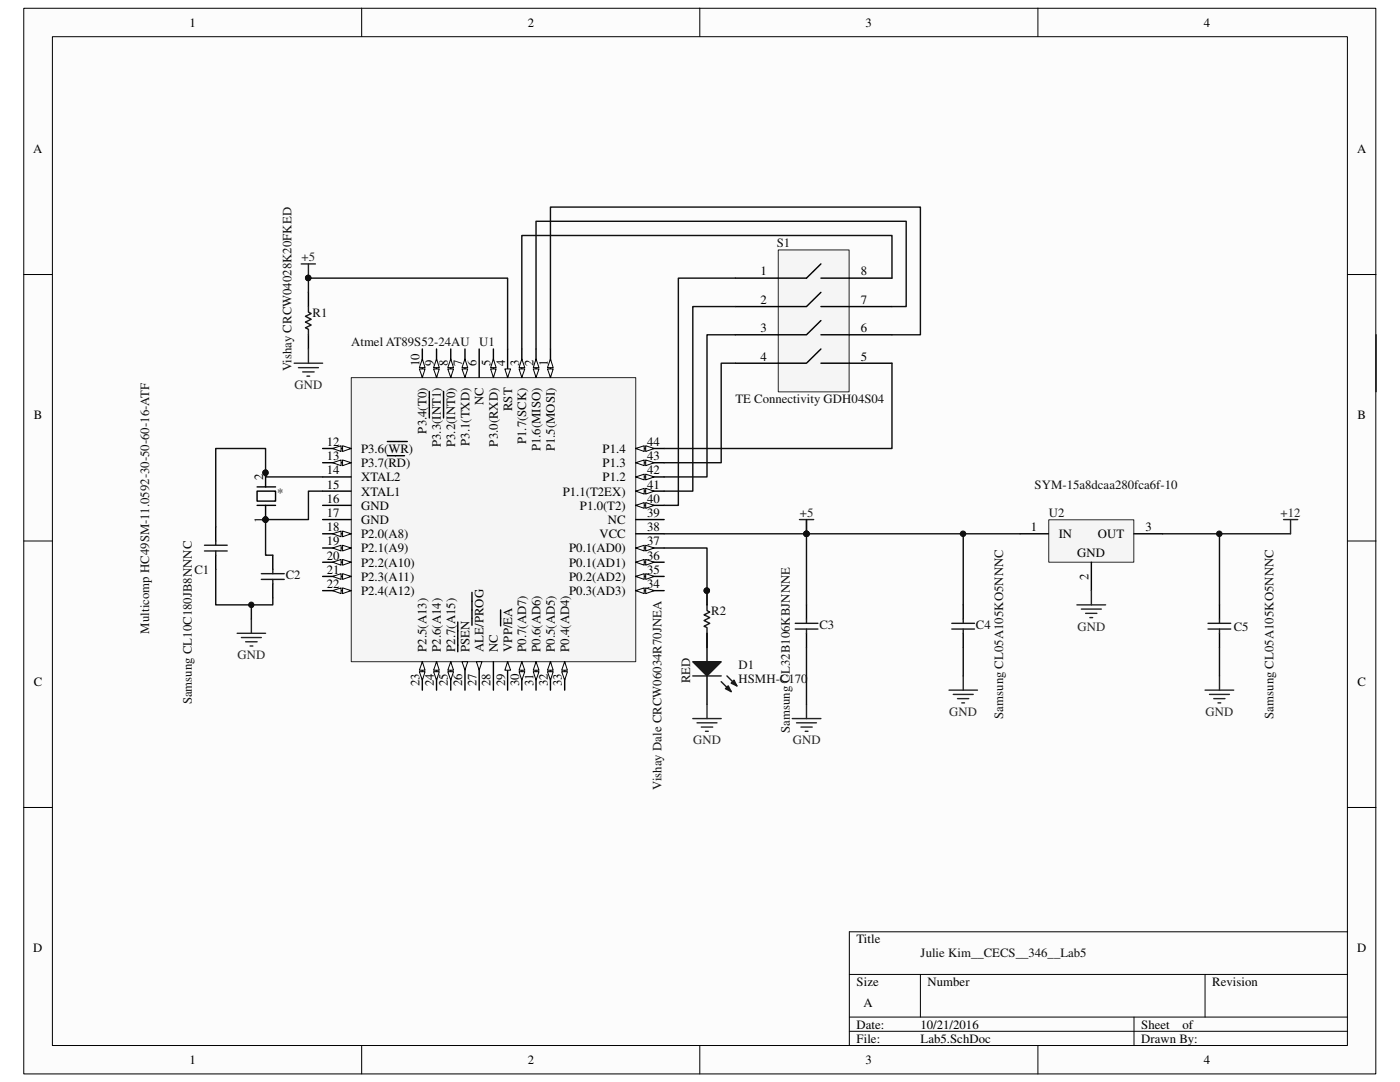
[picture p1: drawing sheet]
<svg xmlns="http://www.w3.org/2000/svg" width="279mm" height="216mm" viewBox="0 0 279 216" stroke-linecap="round" stroke-linejoin="round" font-family="sans-serif">
<path d="M4.8 1.7h269.8v212.6h-269.8z" fill="#fcfcfc"/>
<path d="M4.7 1.7h269.9v212.6h-269.9z" fill="none" stroke="#000" stroke-width=".2"/>
<path d="M10.5 7.4h258.4v201.2h-258.4z" fill="#fcfcfc"/>
<g fill="none" stroke="#000" stroke-width=".2">
<path d="M10.5 7.3h258.4v201.3h-258.4zM72.2 1.6v5.7M139.7 1.6v5.7M207.1 1.6v5.7M4.7 54.8h5.7M268.9 54.8h5.7M4.7 107.9h5.7M268.9 107.9h5.7M4.7 161.1h5.7M268.9 161.1h5.7M169.5 194.4h99.4M183.7 194.4v8.5"/>
<path d="M240.5 194.4v8.5M268.9 185.9h-99.4v22.7M72.2 208.6v5.7M139.7 208.6v5.7M169.5 202.9h99.4M169.5 205.8h99.4M207.1 208.6v5.7M226.3 202.9v5.7"/>
</g>
<path d="M70.1 75.4h56.8v56.6h-56.8z" fill="#f5f5f5"/>
<path d="M70.1 75.4h56.8v56.6h-56.8z" fill="none" stroke="#262626" stroke-width=".2"/>
<path d="M109.9 69.6v5.7" fill="none" stroke="#000" stroke-width=".28"/>
<path d="M109.3 73.6h1.1l-.5 1.7z" fill="#fcfcfc"/>
<path d="M109.3 73.6h1.1l-.5 1.7z" fill="none" stroke="#000" stroke-width=".2"/>
<path d="M109.9 71.6l.5 1.8h-1.1z" fill="#fcfcfc"/>
<path d="M109.9 71.6l.5 1.8h-1.1z" fill="none" stroke="#000" stroke-width=".2"/>
<path d="M107 69.6v5.7" fill="none" stroke="#000" stroke-width=".28"/>
<path d="M106.4 73.6h1.2l-.6 1.7z" fill="#fcfcfc"/>
<path d="M106.4 73.6h1.2l-.6 1.7z" fill="none" stroke="#000" stroke-width=".2"/>
<path d="M107 71.6l.6 1.8h-1.2z" fill="#fcfcfc"/>
<path d="M107 71.6l.6 1.8h-1.2z" fill="none" stroke="#000" stroke-width=".2"/>
<path d="M104.1 69.6v5.7" fill="none" stroke="#000" stroke-width=".28"/>
<path d="M103.6 73.6h1.1l-.6 1.7z" fill="#fcfcfc"/>
<path d="M103.6 73.6h1.1l-.6 1.7z" fill="none" stroke="#000" stroke-width=".2"/>
<path d="M104.1 71.6l.6 1.8h-1.1z" fill="#fcfcfc"/>
<path d="M104.1 71.6l.6 1.8h-1.1z" fill="none" stroke="#000" stroke-width=".2"/>
<path d="M101.3 69.6v5.7" fill="none" stroke="#000" stroke-width=".28"/>
<path d="M100.8 73.6h1.1l-.6 1.7z" fill="#fcfcfc"/>
<path d="M100.8 73.6h1.1l-.6 1.7z" fill="none" stroke="#000" stroke-width=".2"/>
<path d="M98.5 69.6v5.7" fill="none" stroke="#000" stroke-width=".28"/>
<path d="M97.9 73.6h1.1l-.5 1.7z" fill="#fcfcfc"/>
<path d="M97.9 73.6h1.1l-.5 1.7z" fill="none" stroke="#000" stroke-width=".2"/>
<path d="M98.5 71.6l.5 1.8h-1.1z" fill="#fcfcfc"/>
<path d="M98.5 71.6l.5 1.8h-1.1z" fill="none" stroke="#000" stroke-width=".2"/>
<path d="M92.8 69.6v5.7M95.6 69.6v5.7" fill="none" stroke="#000" stroke-width=".28"/>
<path d="M92.2 73.6h1.1l-.5 1.7z" fill="#fcfcfc"/>
<path d="M92.2 73.6h1.1l-.5 1.7z" fill="none" stroke="#000" stroke-width=".2"/>
<path d="M92.8 71.6l.5 1.8h-1.1z" fill="#fcfcfc"/>
<path d="M92.8 71.6l.5 1.8h-1.1z" fill="none" stroke="#000" stroke-width=".2"/>
<path d="M90 69.6v5.7" fill="none" stroke="#000" stroke-width=".28"/>
<path d="M89.4 73.6h1.1l-.5 1.7z" fill="#fcfcfc"/>
<path d="M89.4 73.6h1.1l-.5 1.7z" fill="none" stroke="#000" stroke-width=".2"/>
<path d="M90 71.6l.5 1.8h-1.1z" fill="#fcfcfc"/>
<path d="M90 71.6l.5 1.8h-1.1z" fill="none" stroke="#000" stroke-width=".2"/>
<path d="M87.1 69.6v5.7M88.5 78.1v5.3" fill="none" stroke="#000" stroke-width=".28"/>
<path d="M86.5 73.6h1.2l-.6 1.7z" fill="#fcfcfc"/>
<path d="M86.5 73.6h1.2l-.6 1.7z" fill="none" stroke="#000" stroke-width=".2"/>
<path d="M87.1 71.6l.6 1.8h-1.2z" fill="#fcfcfc"/>
<path d="M87.1 71.6l.6 1.8h-1.2z" fill="none" stroke="#000" stroke-width=".2"/>
<path d="M84.3 69.6v5.7M85.7 78.1v5.3" fill="none" stroke="#000" stroke-width=".28"/>
<path d="M83.7 73.6h1.1l-.5 1.7z" fill="#fcfcfc"/>
<path d="M83.7 73.6h1.1l-.5 1.7z" fill="none" stroke="#000" stroke-width=".2"/>
<path d="M84.3 71.6l.5 1.8h-1.1z" fill="#fcfcfc"/>
<path d="M84.3 71.6l.5 1.8h-1.1z" fill="none" stroke="#000" stroke-width=".2"/>
<path d="M64.4 89.5h5.7" fill="none" stroke="#000" stroke-width=".28"/>
<path d="M68.4 88.9l1.7 .6-1.7 .6z" fill="#fcfcfc"/>
<path d="M68.4 88.9l1.7 .6-1.7 .6z" fill="none" stroke="#000" stroke-width=".2"/>
<path d="M66.4 89.5l1.7-.6v1.2z" fill="#fcfcfc"/>
<path d="M66.4 89.5l1.7-.6v1.2z" fill="none" stroke="#000" stroke-width=".2"/>
<path d="M64.4 92.3h5.7M77.3 88.1h4" fill="none" stroke="#000" stroke-width=".28"/>
<path d="M68.4 91.8l1.7 .5-1.7 .6z" fill="#fcfcfc"/>
<path d="M68.4 91.8l1.7 .5-1.7 .6z" fill="none" stroke="#000" stroke-width=".2"/>
<path d="M66.4 92.3l1.7-.5v1.1z" fill="#fcfcfc"/>
<path d="M66.4 92.3l1.7-.5v1.1z" fill="none" stroke="#000" stroke-width=".2"/>
<path d="M64.4 95.2h5.7M64.4 98h5.7M77.3 90.9h3.4M64.4 100.8h5.7M64.4 103.7h5.7M64.4 106.5h5.7" fill="none" stroke="#000" stroke-width=".28"/>
<path d="M68.4 106l1.7 .5-1.7 .6z" fill="#fcfcfc"/>
<path d="M68.4 106l1.7 .5-1.7 .6z" fill="none" stroke="#000" stroke-width=".2"/>
<path d="M66.4 106.5l1.7-.5v1.1z" fill="#fcfcfc"/>
<path d="M66.4 106.5l1.7-.5v1.1z" fill="none" stroke="#000" stroke-width=".2"/>
<path d="M64.4 109.3h5.7" fill="none" stroke="#000" stroke-width=".28"/>
<path d="M68.4 108.8l1.7 .5-1.7 .6z" fill="#fcfcfc"/>
<path d="M68.4 108.8l1.7 .5-1.7 .6z" fill="none" stroke="#000" stroke-width=".2"/>
<path d="M66.4 109.3l1.7-.5v1.1z" fill="#fcfcfc"/>
<path d="M66.4 109.3l1.7-.5v1.1z" fill="none" stroke="#000" stroke-width=".2"/>
<path d="M64.4 112.2h5.7" fill="none" stroke="#000" stroke-width=".28"/>
<path d="M68.4 111.6l1.7 .6-1.7 .6z" fill="#fcfcfc"/>
<path d="M68.4 111.6l1.7 .6-1.7 .6z" fill="none" stroke="#000" stroke-width=".2"/>
<path d="M66.4 112.2l1.7-.6v1.2z" fill="#fcfcfc"/>
<path d="M66.4 112.2l1.7-.6v1.2z" fill="none" stroke="#000" stroke-width=".2"/>
<path d="M64.4 115h5.7" fill="none" stroke="#000" stroke-width=".28"/>
<path d="M68.4 114.5l1.7 .5-1.7 .6z" fill="#fcfcfc"/>
<path d="M68.4 114.5l1.7 .5-1.7 .6z" fill="none" stroke="#000" stroke-width=".2"/>
<path d="M66.4 115l1.7-.5v1.1z" fill="#fcfcfc"/>
<path d="M66.4 115l1.7-.5v1.1z" fill="none" stroke="#000" stroke-width=".2"/>
<path d="M64.4 117.9h5.7" fill="none" stroke="#000" stroke-width=".28"/>
<path d="M68.4 117.3l1.7 .6-1.7 .5z" fill="#fcfcfc"/>
<path d="M68.4 117.3l1.7 .6-1.7 .5z" fill="none" stroke="#000" stroke-width=".2"/>
<path d="M66.4 117.9l1.7-.6v1.1z" fill="#fcfcfc"/>
<path d="M66.4 117.9l1.7-.6v1.1z" fill="none" stroke="#000" stroke-width=".2"/>
<path d="M84.3 132v5.7" fill="none" stroke="#000" stroke-width=".28"/>
<path d="M84.3 132l.5 1.7h-1.1z" fill="#fcfcfc"/>
<path d="M84.3 132l.5 1.7h-1.1z" fill="none" stroke="#000" stroke-width=".2"/>
<path d="M83.7 134h1.1l-.5 1.7z" fill="#fcfcfc"/>
<path d="M83.7 134h1.1l-.5 1.7z" fill="none" stroke="#000" stroke-width=".2"/>
<path d="M87.1 132v5.7" fill="none" stroke="#000" stroke-width=".28"/>
<path d="M87.1 132l.6 1.7h-1.2z" fill="#fcfcfc"/>
<path d="M87.1 132l.6 1.7h-1.2z" fill="none" stroke="#000" stroke-width=".2"/>
<path d="M86.5 134h1.2l-.6 1.7z" fill="#fcfcfc"/>
<path d="M86.5 134h1.2l-.6 1.7z" fill="none" stroke="#000" stroke-width=".2"/>
<path d="M90 132v5.7" fill="none" stroke="#000" stroke-width=".28"/>
<path d="M90 132l.5 1.7h-1.1z" fill="#fcfcfc"/>
<path d="M90 132l.5 1.7h-1.1z" fill="none" stroke="#000" stroke-width=".2"/>
<path d="M89.4 134h1.1l-.5 1.7z" fill="#fcfcfc"/>
<path d="M89.4 134h1.1l-.5 1.7z" fill="none" stroke="#000" stroke-width=".2"/>
<path d="M92.8 132v5.7" fill="none" stroke="#000" stroke-width=".28"/>
<path d="M92.2 132h1.1l-.5 1.7z" fill="#fcfcfc"/>
<path d="M92.2 132h1.1l-.5 1.7z" fill="none" stroke="#000" stroke-width=".2"/>
<path d="M91.4 124.1v5.9M95.6 132v5.7" fill="none" stroke="#000" stroke-width=".28"/>
<path d="M95.1 132h1.1l-.6 1.7z" fill="#fcfcfc"/>
<path d="M95.1 132h1.1l-.6 1.7z" fill="none" stroke="#000" stroke-width=".2"/>
<path d="M94.2 118.2v6.6M98.5 132v5.7M101.3 132v5.7" fill="none" stroke="#000" stroke-width=".28"/>
<path d="M101.3 132l.6 1.7h-1.1z" fill="#fcfcfc"/>
<path d="M101.3 132l.6 1.7h-1.1z" fill="none" stroke="#000" stroke-width=".2"/>
<path d="M99.9 121.7v3.2M104.1 132v5.7" fill="none" stroke="#000" stroke-width=".28"/>
<path d="M104.1 132l.6 1.7h-1.1z" fill="#fcfcfc"/>
<path d="M104.1 132l.6 1.7h-1.1z" fill="none" stroke="#000" stroke-width=".2"/>
<path d="M103.6 134h1.1l-.6 1.7z" fill="#fcfcfc"/>
<path d="M103.6 134h1.1l-.6 1.7z" fill="none" stroke="#000" stroke-width=".2"/>
<path d="M107 132v5.7" fill="none" stroke="#000" stroke-width=".28"/>
<path d="M107 132l.6 1.7h-1.2z" fill="#fcfcfc"/>
<path d="M107 132l.6 1.7h-1.2z" fill="none" stroke="#000" stroke-width=".2"/>
<path d="M106.4 134h1.2l-.6 1.7z" fill="#fcfcfc"/>
<path d="M106.4 134h1.2l-.6 1.7z" fill="none" stroke="#000" stroke-width=".2"/>
<path d="M109.9 132v5.7" fill="none" stroke="#000" stroke-width=".28"/>
<path d="M109.9 132l.5 1.7h-1.1z" fill="#fcfcfc"/>
<path d="M109.9 132l.5 1.7h-1.1z" fill="none" stroke="#000" stroke-width=".2"/>
<path d="M109.3 134h1.1l-.5 1.7z" fill="#fcfcfc"/>
<path d="M109.3 134h1.1l-.5 1.7z" fill="none" stroke="#000" stroke-width=".2"/>
<path d="M112.7 132v5.7" fill="none" stroke="#000" stroke-width=".28"/>
<path d="M112.7 132l.5 1.7h-1.1z" fill="#fcfcfc"/>
<path d="M112.7 132l.5 1.7h-1.1z" fill="none" stroke="#000" stroke-width=".2"/>
<path d="M112.1 134h1.1l-.5 1.7z" fill="#fcfcfc"/>
<path d="M112.1 134h1.1l-.5 1.7z" fill="none" stroke="#000" stroke-width=".2"/>
<path d="M126.9 117.9h5.6" fill="none" stroke="#000" stroke-width=".28"/>
<path d="M126.9 117.9l1.7-.6v1.1z" fill="#fcfcfc"/>
<path d="M126.9 117.9l1.7-.6v1.1z" fill="none" stroke="#000" stroke-width=".2"/>
<path d="M128.9 117.3l1.7 .6-1.7 .5z" fill="#fcfcfc"/>
<path d="M128.9 117.3l1.7 .6-1.7 .5z" fill="none" stroke="#000" stroke-width=".2"/>
<path d="M126.9 115h5.6" fill="none" stroke="#000" stroke-width=".28"/>
<path d="M126.9 115l1.7-.5v1.1z" fill="#fcfcfc"/>
<path d="M126.9 115l1.7-.5v1.1z" fill="none" stroke="#000" stroke-width=".2"/>
<path d="M128.9 114.5l1.7 .5-1.7 .6z" fill="#fcfcfc"/>
<path d="M128.9 114.5l1.7 .5-1.7 .6z" fill="none" stroke="#000" stroke-width=".2"/>
<path d="M126.9 112.2h5.6" fill="none" stroke="#000" stroke-width=".28"/>
<path d="M126.9 112.2l1.7-.6v1.2z" fill="#fcfcfc"/>
<path d="M126.9 112.2l1.7-.6v1.2z" fill="none" stroke="#000" stroke-width=".2"/>
<path d="M128.9 111.6l1.7 .6-1.7 .6z" fill="#fcfcfc"/>
<path d="M128.9 111.6l1.7 .6-1.7 .6z" fill="none" stroke="#000" stroke-width=".2"/>
<path d="M126.9 109.3h5.6" fill="none" stroke="#000" stroke-width=".28"/>
<path d="M126.9 109.3l1.7-.5v1.1z" fill="#fcfcfc"/>
<path d="M126.9 109.3l1.7-.5v1.1z" fill="none" stroke="#000" stroke-width=".2"/>
<path d="M128.9 108.8l1.7 .5-1.7 .6z" fill="#fcfcfc"/>
<path d="M128.9 108.8l1.7 .5-1.7 .6z" fill="none" stroke="#000" stroke-width=".2"/>
<path d="M126.9 106.5h5.6M126.9 103.7h5.6M126.9 100.8h5.6" fill="none" stroke="#000" stroke-width=".28"/>
<path d="M126.9 100.8l1.7-.5v1.1z" fill="#fcfcfc"/>
<path d="M126.9 100.8l1.7-.5v1.1z" fill="none" stroke="#000" stroke-width=".2"/>
<path d="M128.9 100.3l1.7 .5-1.7 .6z" fill="#fcfcfc"/>
<path d="M128.9 100.3l1.7 .5-1.7 .6z" fill="none" stroke="#000" stroke-width=".2"/>
<path d="M126.9 98h5.6" fill="none" stroke="#000" stroke-width=".28"/>
<path d="M126.9 98l1.7-.5v1.1z" fill="#fcfcfc"/>
<path d="M126.9 98l1.7-.5v1.1z" fill="none" stroke="#000" stroke-width=".2"/>
<path d="M128.9 97.5l1.7 .5-1.7 .6z" fill="#fcfcfc"/>
<path d="M128.9 97.5l1.7 .5-1.7 .6z" fill="none" stroke="#000" stroke-width=".2"/>
<path d="M126.9 95.2h5.6" fill="none" stroke="#000" stroke-width=".28"/>
<path d="M126.9 95.2l1.7-.6v1.2z" fill="#fcfcfc"/>
<path d="M126.9 95.2l1.7-.6v1.2z" fill="none" stroke="#000" stroke-width=".2"/>
<path d="M128.9 94.6l1.7 .6-1.7 .6z" fill="#fcfcfc"/>
<path d="M128.9 94.6l1.7 .6-1.7 .6z" fill="none" stroke="#000" stroke-width=".2"/>
<path d="M126.9 92.3h5.6" fill="none" stroke="#000" stroke-width=".28"/>
<path d="M126.9 92.3l1.7-.5v1.1z" fill="#fcfcfc"/>
<path d="M126.9 92.3l1.7-.5v1.1z" fill="none" stroke="#000" stroke-width=".2"/>
<path d="M128.9 91.8l1.7 .5-1.7 .6z" fill="#fcfcfc"/>
<path d="M128.9 91.8l1.7 .5-1.7 .6z" fill="none" stroke="#000" stroke-width=".2"/>
<path d="M126.9 89.5h5.6" fill="none" stroke="#000" stroke-width=".28"/>
<path d="M126.9 89.5l1.7-.6v1.2z" fill="#fcfcfc"/>
<path d="M126.9 89.5l1.7-.6v1.2z" fill="none" stroke="#000" stroke-width=".2"/>
<path d="M128.9 88.9l1.7 .6-1.7 .6z" fill="#fcfcfc"/>
<path d="M128.9 88.9l1.7 .6-1.7 .6z" fill="none" stroke="#000" stroke-width=".2"/>
<path d="M51.3 98h3.7v2h-3.7zM51.3 97.2h3.7M51.3 100.8h3.7M53 100.8v2.9" fill="none" stroke="#000" stroke-width=".28"/>
<circle cx="53" cy="103.7" r=".53" fill="#0e0e0e"/>
<circle cx="53" cy="103.7" r=".53" fill="none" stroke="#0e0e0e" stroke-width=".2"/>
<path d="M53 94.3v2.9" fill="none" stroke="#000" stroke-width=".28"/>
<circle cx="53" cy="94.3" r=".53" fill="#0e0e0e"/>
<circle cx="53" cy="94.3" r=".53" fill="none" stroke="#0e0e0e" stroke-width=".2"/>
<circle cx="53" cy="103.7" r=".53" fill="#0e0e0e"/>
<circle cx="53" cy="103.7" r=".53" fill="none" stroke="#0e0e0e" stroke-width=".2"/>
<circle cx="53" cy="94.3" r=".53" fill="#0e0e0e"/>
<circle cx="53" cy="94.3" r=".53" fill="none" stroke="#0e0e0e" stroke-width=".2"/>
<path d="M146.8 55.5h8.5M146.8 61.2h8.5M146.8 66.8h8.5M146.8 72.5h8.5" fill="none" stroke="#000" stroke-width=".28"/>
<path d="M155.4 49.9h14.1v28.3h-14.1z" fill="#f5f5f5"/>
<path d="M155.3 49.9h14.2v28.3h-14.2z" fill="none" stroke="#262626" stroke-width=".2"/>
<g fill="none" stroke="#000" stroke-width=".28">
<path d="M61.6 58.3v2.9M163.8 58.3l-2.8 2.9h-5.7M163.8 52.7l-2.8 2.8h-5.7M163.8 55.5h14.2M61.6 66.8v2.8M163.8 64l-2.8 2.8h-5.7M163.8 69.6l-2.8 2.9h-5.7M163.8 61.2h14.2M163.8 66.8h14.2M163.8 72.5h14.2M43.1 105.1v2.8M43.1 110.8v2.8"/>
<path d="M54.4 110.8v2.8M54.4 116.5v2.8"/>
</g>
<path d="M61.6 61.2v1.1l.5 .3-1.1 .5 1.1 .6-1.1 .6 1.1 .6-1.1 .5 .6 .3v1.1M40.8 108.8h4.5M40.8 109.9h4.5M43.1 107.9v.9M43.1 109.9v.9M52.2 114.5h4.5M52.2 115.6h4.5M54.4 113.6v.9M54.4 115.6v.9" fill="none" stroke="#1c1c1c" stroke-width=".28"/>
<path d="M209.3 103.8h17v8.4h-17z" fill="#f5f5f5"/>
<path d="M209.3 103.7h17v8.5h-17z" fill="none" stroke="#262626" stroke-width=".2"/>
<path d="M203.6 106.5h5.7M217.8 112.2v5.7M226.3 106.5h5.7M141.1 126.4v5.6M141.1 134.9v5.6" fill="none" stroke="#000" stroke-width=".28"/>
<path d="M138.3 132h5.6l-2.8 2.9z" fill="#1c1c1c"/>
<path d="M138.3 132h5.6l-2.8 2.9zM143.9 136l2 2M145.1 134.9l2 2" fill="none" stroke="#1c1c1c" stroke-width=".28"/>
<path d="M144.8 137.4l.5-.5 .6 1.1z" fill="#1c1c1c"/>
<path d="M144.8 137.4l.5-.5 .6 1.1z" fill="none" stroke="#1c1c1c" stroke-width=".28"/>
<path d="M146.5 135.7l.6 1.2-1.2-.6z" fill="#1c1c1c"/>
<path d="M138.3 134.9h5.6M146.5 135.7l.6 1.2-1.2-.6z" fill="none" stroke="#1c1c1c" stroke-width=".28"/>
<path d="M64.4 98h-2.8v5.7h-8.6v7.1h1.4" fill="none" stroke="#0e0e0e" stroke-width=".28"/>
<circle cx="53" cy="103.7" r=".53" fill="#0e0e0e"/>
<circle cx="53" cy="103.7" r=".53" fill="none" stroke="#0e0e0e" stroke-width=".2"/>
<path d="M47.3 126.4h5.7M48.2 127.2h4M49 128.1h2.3M49.9 128.9h.6M50.2 123.5v2.9" fill="none" stroke="#262626" stroke-width=".28"/>
<path d="M50.2 120.7v2.8" fill="none" stroke="#0e0e0e" stroke-width=".28"/>
<circle cx="50.1" cy="120.7" r=".53" fill="#0e0e0e"/>
<circle cx="50.1" cy="120.7" r=".53" fill="none" stroke="#0e0e0e" stroke-width=".2"/>
<path d="M60.1 52.7h2.8M61.6 52.7v2.8" fill="none" stroke="#262626" stroke-width=".28"/>
<circle cx="61.5" cy="55.5" r=".55" fill="#0e0e0e"/>
<circle cx="61.5" cy="55.5" r=".55" fill="none" stroke="#0e0e0e" stroke-width=".2"/>
<path d="M58.7 72.5h5.7M59.6 73.4h3.9M60.4 74.2h2.3M61.3 75.1h.5M61.6 69.6v2.9" fill="none" stroke="#262626" stroke-width=".28"/>
<path d="M61.6 58.3v-2.8h39.7v14.1" fill="none" stroke="#0e0e0e" stroke-width=".28"/>
<circle cx="61.5" cy="55.5" r=".55" fill="#0e0e0e"/>
<circle cx="61.5" cy="55.5" r=".55" fill="none" stroke="#0e0e0e" stroke-width=".2"/>
<path d="M146.8 55.5h-11.4v45.3h-2.9M178 55.5v-8.5h-73.9v22.6M146.8 61.2h-8.5v36.8h-5.8M146.8 66.8h-5.7v28.4h-8.6M146.8 72.5h-2.9v19.8h-11.4M178 72.5v17h-45.5M178 61.2h2.8v-17h-73.8v25.4M178 66.8h5.7v-25.5h-73.8v28.3" fill="none" stroke="#0e0e0e" stroke-width=".28"/>
<path d="M138.3 143.4h5.6M139.1 144.2h4M140 145.1h2.2M140.8 145.9h.6M141.1 140.5v2.9" fill="none" stroke="#262626" stroke-width=".28"/>
<path d="M141.1 117.9v2.8" fill="none" stroke="#000" stroke-width=".28"/>
<circle cx="141.1" cy="117.9" r=".55" fill="#0e0e0e"/>
<circle cx="141.1" cy="117.9" r=".55" fill="none" stroke="#0e0e0e" stroke-width=".2"/>
<path d="M141.1 126.4v2.8" fill="none" stroke="#000" stroke-width=".28"/>
<path d="M141.1 120.7v1.1l.5 .3-1.1 .6 1.1 .5-1.1 .6 1.1 .6-1.1 .6 .6 .2v1.2" fill="none" stroke="#1c1c1c" stroke-width=".28"/>
<circle cx="141.1" cy="117.9" r=".55" fill="#0e0e0e"/>
<circle cx="141.1" cy="117.9" r=".55" fill="none" stroke="#0e0e0e" stroke-width=".2"/>
<path d="M232 106.5h25.6" fill="none" stroke="#0e0e0e" stroke-width=".28"/>
<path d="M159.6 103.7h2.8M161 103.7v2.8M217.8 117.9v2.8M256.2 103.7h2.8M257.6 103.7v2.8M214.9 120.7h5.7M215.8 121.5h4M216.7 122.4h2.2M217.5 123.2h.6" fill="none" stroke="#262626" stroke-width=".28"/>
<circle cx="161" cy="106.5" r=".55" fill="#0e0e0e"/>
<circle cx="161" cy="106.5" r=".55" fill="none" stroke="#0e0e0e" stroke-width=".2"/>
<g fill="none" stroke="#262626" stroke-width=".28">
<path d="M189.4 137.7h5.7M190.2 138.6h4M191.1 139.4h2.2M192.2 134.9v2.8M240.5 137.7h5.7M241.4 138.6h4M242.2 139.4h2.3M243.4 134.9v2.8M158.1 143.4h5.7M159 144.2h3.9M159.9 145.1h2.2M160.7 145.9h.5"/>
<path d="M161 140.5v2.9M191.9 140.3h.6M243.1 140.3h.5"/>
</g>
<path d="M274.6 66.8v11.3M64.4 95.2h-11.4v-5.7h-9.9v15.6M43.1 113.6v7.1h11.3v-1.4M161 103.7v17M192.2 106.5v14.2M161 129.2v11.3" fill="none" stroke="#0e0e0e" stroke-width=".28"/>
<path d="M161 120.7v2.8M161 126.4v2.8M192.2 120.7v2.8M192.2 126.4v2.8M243.4 120.7v2.8M243.4 126.4v2.8" fill="none" stroke="#000" stroke-width=".28"/>
<path d="M158.7 125.5h4.5M158.7 124.4h4.5M161 123.5v.9M161 125.5v.9M189.9 125.5h4.6M189.9 124.4h4.6M192.2 123.5v.9M192.2 125.5v.9M241.1 125.5h4.5M241.1 124.4h4.5M243.4 123.5v.9M243.4 125.5v.9" fill="none" stroke="#1c1c1c" stroke-width=".28"/>
<circle cx="192.2" cy="106.5" r=".55" fill="#0e0e0e"/>
<circle cx="192.2" cy="106.5" r=".55" fill="none" stroke="#0e0e0e" stroke-width=".2"/>
<path d="M243.4 106.5v14.2M192.2 129.2v5.7" fill="none" stroke="#0e0e0e" stroke-width=".28"/>
<circle cx="243.3" cy="106.5" r=".55" fill="#0e0e0e"/>
<circle cx="243.3" cy="106.5" r=".55" fill="none" stroke="#0e0e0e" stroke-width=".2"/>
<path d="M161 106.5h42.6M243.4 129.2v5.7" fill="none" stroke="#0e0e0e" stroke-width=".28"/>
<circle cx="161" cy="106.5" r=".55" fill="#0e0e0e"/>
<circle cx="161" cy="106.5" r=".55" fill="none" stroke="#0e0e0e" stroke-width=".2"/>
<path d="M132.5 106.5h28.5" fill="none" stroke="#0e0e0e" stroke-width=".28"/>
<circle cx="161" cy="106.5" r=".55" fill="#0e0e0e"/>
<circle cx="161" cy="106.5" r=".55" fill="none" stroke="#0e0e0e" stroke-width=".2"/>
<path d="M132.5 109.3h8.6v11.4" fill="none" stroke="#0e0e0e" stroke-width=".28"/>
<g font-size="2.5">
<text x="37.8" y="5.3">1</text>
<text x="105.3" y="5.3">2</text>
<text x="172.8" y="5.3">3</text>
<text x="240.2" y="5.3">4</text>
<text x="6.6" y="30.5">A</text>
<text x="270.8" y="30.5">A</text>
<text x="151.8" y="54.9">1</text>
<text x="171.8" y="54.9">8</text>
<text x="151.8" y="60.6">2</text>
<text x="171.8" y="60.6">7</text>
<text x="151.8" y="66.3">3</text>
<text x="151.8" y="72">4</text>
<text x="171.8" y="66.3">6</text>
<text x="171.8" y="72">5</text>
<text x="83.7" y="73.1" transform="rotate(-90 83.7 73.1)">10</text>
<text x="86.6" y="73.1" transform="rotate(-90 86.6 73.1)">9</text>
<text x="89.4" y="73.1" transform="rotate(-90 89.4 73.1)">8</text>
<text x="92.2" y="73.1" transform="rotate(-90 92.2 73.1)">7</text>
<text x="95.1" y="73.1" transform="rotate(-90 95.1 73.1)">6</text>
<text x="97.9" y="73.1" transform="rotate(-90 97.9 73.1)">5</text>
<text x="100.8" y="73.1" transform="rotate(-90 100.8 73.1)">4</text>
<text x="103.6" y="73.1" transform="rotate(-90 103.6 73.1)">3</text>
<text x="106.5" y="73.1" transform="rotate(-90 106.5 73.1)">2</text>
<text x="109.3" y="73.1" transform="rotate(-90 109.3 73.1)">1</text>
<text x="6.7" y="83.7">B</text>
<text x="96.5" y="80.9" transform="rotate(-90 96.5 80.9)">NC</text>
<text x="102.2" y="82" transform="rotate(-90 102.2 82)">RST</text>
<text x="270.9" y="83.7">B</text>
<text x="65.2" y="89">12</text>
<text x="85.1" y="86.5" transform="rotate(-90 85.1 86.5)">P3.4(T0)</text>
<text x="88" y="89.2" transform="rotate(-90 88 89.2)">P3.3(INT1)</text>
<text x="90.8" y="89.2" transform="rotate(-90 90.8 89.2)">P3.2(INT0)</text>
<text x="93.7" y="88.9" transform="rotate(-90 93.7 88.9)">P3.1(TXD)</text>
<text x="99.4" y="89.1" transform="rotate(-90 99.4 89.1)">P3.0(RXD)</text>
<text x="105" y="88.6" transform="rotate(-90 105 88.6)">P1.7(SCK)</text>
<text x="129.2" y="89">44</text>
<text x="52.5" y="95.8" transform="rotate(-90 52.5 95.8)">2</text>
<text x="65.2" y="91.8">13</text>
<text x="65.2" y="94.7">14</text>
<text x="72.1" y="90.4">P3.6(WR)</text>
<text x="72.1" y="93.2">P3.7(RD)</text>
<text x="107.9" y="90.1" transform="rotate(-90 107.9 90.1)">P1.6(MISO)</text>
<text x="110.7" y="90.1" transform="rotate(-90 110.7 90.1)">P1.5(MOSI)</text>
<text x="120.3" y="93.2">P1.3</text>
<text x="120.3" y="90.4">P1.4</text>
<text x="129.2" y="94.7">42</text>
<text x="129.2" y="91.8">43</text>
<text x="65.2" y="97.5">15</text>
<text x="65.2" y="100.3">16</text>
<text x="72.1" y="96.1">XTAL2</text>
<text x="72.1" y="98.9">XTAL1</text>
<text x="72.1" y="101.7">GND</text>
<text x="112.3" y="98.9">P1.1(T2EX)</text>
<text x="115.7" y="101.7">P1.0(T2)</text>
<text x="120.3" y="96.1">P1.2</text>
<text x="129.2" y="97.5">41</text>
<text x="129.2" y="100.3">40</text>
<text x="52.5" y="104.4" transform="rotate(-90 52.5 104.4)">1</text>
<text x="65.2" y="103.2">17</text>
<text x="65.2" y="106">18</text>
<text x="72.1" y="104.6">GND</text>
<text x="72.1" y="107.4">P2.0(A8)</text>
<text x="119.6" y="107.4">VCC</text>
<text x="121.3" y="104.6">NC</text>
<text x="129.2" y="106">38</text>
<text x="129.2" y="103.2">39</text>
<text x="205.7" y="106">1</text>
<text x="211.3" y="107.4">IN</text>
<text x="219.1" y="107.4">OUT</text>
<text x="228.6" y="106">3</text>
<text x="65.2" y="108.8">19</text>
<text x="65.2" y="111.7">20</text>
<text x="72.1" y="110.2">P2.1(A9)</text>
<text x="72.1" y="113.1">P2.2(A10)</text>
<text x="113.6" y="113.1">P0.1(AD1)</text>
<text x="113.6" y="110.2">P0.1(AD0)</text>
<text x="129.2" y="111.7">36</text>
<text x="129.2" y="108.8">37</text>
<text x="215" y="111.1">GND</text>
<text x="65.2" y="114.5">21</text>
<text x="65.2" y="117.3">22</text>
<text x="72.1" y="115.9">P2.3(A11)</text>
<text x="72.1" y="118.7">P2.4(A12)</text>
<text x="113.6" y="118.7">P0.3(AD3)</text>
<text x="113.6" y="115.9">P0.2(AD2)</text>
<text x="129.2" y="117.3">34</text>
<text x="129.2" y="114.5">35</text>
<text x="217.3" y="115.8" transform="rotate(-90 217.3 115.8)">2</text>
<text x="85.1" y="130.1" transform="rotate(-90 85.1 130.1)">P2.5(A13)</text>
<text x="88" y="130.1" transform="rotate(-90 88 130.1)">P2.6(A14)</text>
<text x="90.8" y="130.1" transform="rotate(-90 90.8 130.1)">P2.7(A15)</text>
<text x="93.7" y="130.1" transform="rotate(-90 93.7 130.1)">PSEN</text>
<text x="96.5" y="130.1" transform="rotate(-90 96.5 130.1)">ALE/PROG</text>
<text x="99.4" y="130.1" transform="rotate(-90 99.4 130.1)">NC</text>
<text x="102.2" y="130.1" transform="rotate(-90 102.2 130.1)">VPP/EA</text>
<text x="105" y="130.1" transform="rotate(-90 105 130.1)">P0.7(AD7)</text>
<text x="107.9" y="130.1" transform="rotate(-90 107.9 130.1)">P0.6(AD6)</text>
<text x="110.7" y="130.1" transform="rotate(-90 110.7 130.1)">P0.5(AD5)</text>
<text x="113.6" y="130.1" transform="rotate(-90 113.6 130.1)">P0.4(AD4)</text>
<text x="6.7" y="136.8">C</text>
<text x="83.7" y="136.9" transform="rotate(-90 83.7 136.9)">23</text>
<text x="86.6" y="136.9" transform="rotate(-90 86.6 136.9)">24</text>
<text x="89.4" y="136.9" transform="rotate(-90 89.4 136.9)">25</text>
<text x="92.2" y="136.9" transform="rotate(-90 92.2 136.9)">26</text>
<text x="95.1" y="136.9" transform="rotate(-90 95.1 136.9)">27</text>
<text x="97.9" y="136.9" transform="rotate(-90 97.9 136.9)">28</text>
<text x="100.8" y="136.9" transform="rotate(-90 100.8 136.9)">29</text>
<text x="103.6" y="136.9" transform="rotate(-90 103.6 136.9)">30</text>
<text x="106.5" y="136.9" transform="rotate(-90 106.5 136.9)">31</text>
<text x="109.3" y="136.9" transform="rotate(-90 109.3 136.9)">32</text>
<text x="112.1" y="136.9" transform="rotate(-90 112.1 136.9)">33</text>
<text x="270.9" y="136.8">C</text>
<text x="6.6" y="190">D</text>
<text x="170.9" y="188.2">Title</text>
<text x="270.8" y="190">D</text>
<text x="170.9" y="196.7">Size</text>
<text x="185.1" y="196.7">Number</text>
<text x="241.9" y="196.7">Revision</text>
<text x="172.3" y="201">A</text>
<text x="170.9" y="205.2">Date:</text>
<text x="170.9" y="208.1">File:</text>
<text x="183.7" y="208.1">Lab5.SchDoc</text>
<text x="183.7" y="205.2">10/21/2016</text>
<text x="227.8" y="205.2">Sheet</text>
<text x="227.8" y="208.1">Drawn By:</text>
<text x="236" y="205.2">of</text>
<text x="37.8" y="212.3">1</text>
<text x="105.3" y="212.3">2</text>
<text x="172.8" y="212.3">3</text>
<text x="240.2" y="212.3">4</text>
</g>
<g font-size="2.5" fill="#262626">
<text x="60.2" y="52.1">+5</text>
<text x="58.8" y="77.6">GND</text>
<text x="159.6" y="103.2">+5</text>
<text x="255.6" y="103.2">+12</text>
<text x="215" y="125.8">GND</text>
<text x="47.4" y="131.5">GND</text>
<text x="189.4" y="142.8">GND</text>
<text x="240.6" y="142.8">GND</text>
<text x="138.3" y="148.5">GND</text>
<text x="158.2" y="148.5">GND</text>
</g>
<g font-size="2.5" fill="#0e0e0e">
<text x="155" y="49.3">S1</text>
<text x="62.4" y="63.2">R1</text>
<text x="70.1" y="69.1">Atmel AT89S52-24AU</text>
<text x="95.6" y="69.1">U1</text>
<text x="58.2" y="74.1" transform="rotate(-90 58.2 74.1)">Vishay CRCW04028K20FKED</text>
<text x="146.8" y="80.5">TE Connectivity GDH04S04</text>
<text x="55.3" y="99.2">*</text>
<text x="206.5" y="97.5">SYM-15a8dcaa280fca6f-10</text>
<text x="209.3" y="103.2">U2</text>
<text x="38.8" y="114.5">C1</text>
<text x="57" y="115.6">C2</text>
<text x="141.9" y="122.7">R2</text>
<text x="163.5" y="125.6">C3</text>
<text x="194.8" y="125.6">C4</text>
<text x="246.2" y="125.8">C5</text>
<text x="29.8" y="126.4" transform="rotate(-90 29.8 126.4)">Multicomp HC49SM-11.0592-30-50-60-16-ATF</text>
<text x="137.7" y="136.3" transform="rotate(-90 137.7 136.3)">RED</text>
<text x="147.4" y="133.5">D1</text>
<text x="147.4" y="136.3">HSMH-C170</text>
<text x="38.3" y="140.5" transform="rotate(-90 38.3 140.5)">Samsung CL10C180JB8NNNC</text>
<text x="200.2" y="143.4" transform="rotate(-90 200.2 143.4)">Samsung CL05A105KO5NNNC</text>
<text x="254.2" y="143.4" transform="rotate(-90 254.2 143.4)">Samsung CL05A105KO5NNNC</text>
<text x="157.6" y="146.2" transform="rotate(-90 157.6 146.2)">Samsung CL32B106KBJNNNE</text>
<text x="132" y="157.6" transform="rotate(-90 132 157.6)">Vishay Dale CRCW06034R70JNEA</text>
<text x="183.7" y="191.1">Julie Kim__CECS__346__Lab5</text>
</g>
</svg>
